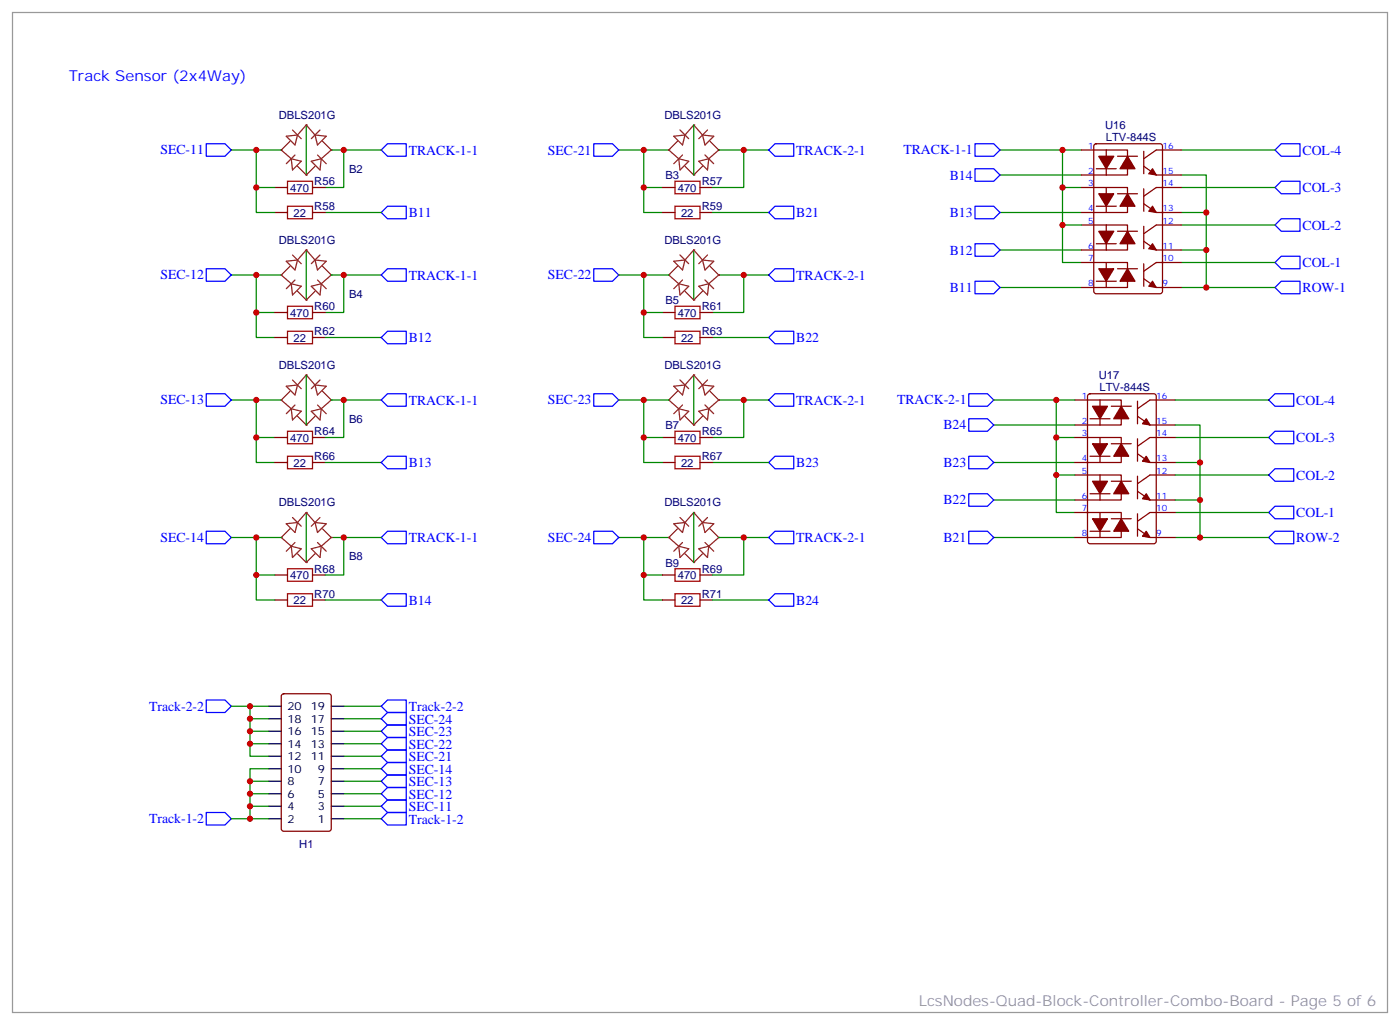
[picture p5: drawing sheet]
<svg xmlns="http://www.w3.org/2000/svg" width="395mm" height="289mm" viewBox="0 0 395 289" stroke-linecap="round" stroke-linejoin="round" font-family="sans-serif">
<path d="M3.5 3.5h388.1v282.3h-388.1z" fill="none" stroke="#999" stroke-width=".35"/>
<path d="M359.8 52.9l1.8-1.7h5.3v3.5h-5.3zM359.8 42.3l1.8-1.7h5.3v3.5h-5.3zM359.8 74.1l1.8-1.8h5.3v3.5h-5.3zM361.6 61.7h5.3v3.6h-5.3l-1.8-1.8zM361.6 79.4h5.3v3.5h-5.3l-1.8-1.8zM358.1 112.9l1.7-1.8h5.3v3.6h-5.3zM358.1 123.5l1.7-1.8h5.3v3.5h-5.3zM358.1 134.1l1.7-1.8h5.3v3.5h-5.3zM358.1 151.7l1.7-1.8h5.3v3.6h-5.3zM358.1 144.6l1.7-1.7h5.3v3.5h-5.3z" fill="none" stroke="#00f" stroke-width=".35"/>
<g fill="none" stroke="#008700" stroke-width=".35">
<path d="M174.6 42.3h14.1M282.2 60h23M282.2 49.4h23M333.4 49.4h7v31.7M333.4 60h7M333.4 52.9h26.4M333.4 42.3h26.4M86.4 70.6v14.1M97 77.6v10.6h-5.3M333.4 70.6h7M333.4 63.5h26.4M333.4 74.1h26.4"/>
<path d="M333.4 81.1h26.4M331.6 151.7h7.1"/>
</g>
<path d="M190.1 38.5l3.2-.4-.7 2.8zM191.2 39.9l-2.5 2.4 2.9 2.5M191.9 36.7l2.5 2.5M193.3 38.1l2.5-2.8 2.5 2.8M198.3 38.1l3.1 .4-2.4 2.4zM199.7 36.7l-2.5 2.5M200.4 39.9l2.4 2.4-2.8 2.5M191.6 44.8l2.8 .7-2.5 2.5zM192.6 43.7l-2.5 2.5M193.3 46.9l2.5 2.5 2.5-2.5M197.2 45.5l2.8-.7-.3 3.2zM199 43.7l2.4 2.5" fill="none" stroke="#8c2424" stroke-width=".35"/>
<g fill="#8c2424">
<circle cx="202.8" cy="42.3" r=".18"/>
<circle cx="195.8" cy="35.3" r=".18"/>
<circle cx="188.7" cy="42.3" r=".18"/>
<circle cx="195.8" cy="49.4" r=".18"/>
</g>
<g fill="none" stroke="#008700" stroke-width=".35">
<path d="M195.8 35.3v14.1M181.7 42.3v17.7h5.3M181.7 52.9h5.3M201.1 60h15.9M202.8 42.3h14.2M209.9 42.3v10.6h-8.8M282.2 42.3h17.7M299.9 52.9v21.2h5.3M305.2 42.3h-5.3v10.6h5.3M181.7 77.6v17.6h5.3M195.8 70.6v14.1M202.8 77.6h14.2"/>
<path d="M209.9 77.6v10.6h-8.8M282.2 70.6h23M299.9 63.5h5.3M181.7 88.2h5.3M201.1 95.2h15.9M282.2 81.1h23M280.5 112.9h22.9M280.5 119.9h22.9M298.1 112.9v10.6h5.3M331.6 119.9h7.1v31.8h19.4M331.6 112.9h26.5M280.5 130.5h22.9"/>
<path d="M298.1 123.5v21.1h5.3M298.1 134.1h5.3M331.6 123.5h26.5M331.6 134.1h26.5M331.6 130.5h7.1M280.5 141.1h22.9M280.5 151.7h22.9M331.6 144.6h26.5M331.6 141.1h7.1"/>
</g>
<path d="M190.5 58.2h7.1v3.5h-7.1zM190.5 51.2h7.1v3.5h-7.1zM190.5 86.4h7.1v3.6h-7.1zM190.5 93.5h7.1v3.5h-7.1z" fill="none" stroke="#a10000" stroke-width=".35"/>
<g fill="none" stroke="#870000" stroke-width=".35">
<path d="M187 60h3.5M187 52.9h3.5M197.6 60h3.5M197.6 52.9h3.5M305.2 60h7M305.2 52.9h7M305.2 42.3h7M305.2 49.4h7M308.9 40.8l.5-.2h18l.6 .4 .1 41.2-.5 .6-18.2 .1-.7-.5v-41.1zM309.4 47.6h5.6M309.4 58.2h5.6M312.2 42.3h6v7.1h-6"/>
<path d="M312.2 52.9h6v7.1h-6M312.2 42.3v7.1M312.2 52.9v7.1M315.4 44.1h5.6M315.4 54.7h5.6M322.8 57.5l3.5 2.5h7.1M322.8 42.7v6.3M322.8 53.3v6.3M322.8 46.9l3.5 2.5h7.1M333.4 52.9h-7.1l-3.5 2.5M333.4 42.3h-7.1l-3.5 2.5M305.2 74.1h7"/>
<path d="M305.2 63.5h7M305.2 70.6h7M309.4 68.8h5.6M309.4 79.4h5.6M312.2 63.5h6v7.1h-6M312.2 74.1h6v7h-6M312.2 63.5v7.1M312.2 74.1v7M315.4 65.3h5.6M315.4 75.8h5.6M322.8 63.9v6.3M322.8 74.4v6.4"/>
<path d="M322.8 78.7l3.5 2.4h7.1M322.8 68.1l3.5 2.5h7.1M333.4 74.1h-7.1l-3.5 2.5M333.4 63.5h-7.1l-3.5 2.5M187 88.2h3.5M187 95.2h3.5M197.6 88.2h3.5M197.6 95.2h3.5M305.2 81.1h7M303.4 112.9h7M303.4 119.9h7M307.2 111.3l.4-.2h18l.7 .5v41.2l-.4 .6-18.3 .1-.6-.5-.1-41.2z"/>
<path d="M307.6 118.2h5.7M310.4 112.9h6v7h-6M310.4 112.9v7M313.6 114.7h5.7M321 113.2v6.4M321 117.5l3.6 2.4h7M331.6 112.9h-7l-3.6 2.5M303.4 134.1h7M303.4 123.5h7M303.4 130.5h7M307.6 128.8h5.7M307.6 139.3h5.7"/>
<path d="M310.4 123.5h6v7h-6M310.4 134.1h6v7h-6M310.4 123.5v7M310.4 134.1v7M313.6 125.2h5.7M313.6 135.8h5.7M321 123.8v6.4M321 134.4v6.4M321 138.6l3.6 2.5h7M321 128.1l3.6 2.4h7M331.6 134.1h-7l-3.6 2.4M331.6 123.5h-7l-3.6 2.4"/>
<path d="M303.4 144.6h7M303.4 151.7h7M303.4 141.1h7M307.6 149.9h5.7M310.4 144.6h6v7.1h-6M310.4 144.6v7.1M313.6 146.4h5.7M321 145v6.3M321 149.2l3.6 2.5h7M331.6 144.6h-7l-3.6 2.5"/>
</g>
<g fill="none" stroke="#00f" stroke-width=".35">
<path d="M167.6 40.6h5.3l1.7 1.7-1.7 1.8h-5.3zM217 60l1.7-1.8h5.3v3.5h-5.3zM217 42.3l1.7-1.7h5.3v3.5h-5.3zM275.2 40.6h5.3l1.7 1.7-1.7 1.8h-5.3zM275.2 58.2h5.3l1.7 1.8-1.7 1.7h-5.3zM275.2 47.6h5.3l1.7 1.8-1.7 1.8h-5.3zM167.6 75.8h5.3l1.7 1.8-1.7 1.8h-5.3zM217 77.6l1.7-1.8h5.3v3.6h-5.3zM275.2 79.4h5.3l1.7 1.7-1.7 1.8h-5.3zM275.2 68.8h5.3l1.7 1.8-1.7 1.7h-5.3zM217 95.2l1.7-1.7h5.3v3.5h-5.3zM273.4 111.1h5.3l1.8 1.8-1.8 1.8h-5.3z"/>
<path d="M273.4 118.2h5.3l1.8 1.7-1.8 1.8h-5.3zM273.4 128.8h5.3l1.8 1.7-1.8 1.8h-5.3zM273.4 139.3h5.3l1.8 1.8-1.8 1.8h-5.3zM273.4 149.9h5.3l1.8 1.8-1.8 1.8h-5.3z"/>
</g>
<g fill="#870000" stroke="#870000" stroke-width=".35">
<path d="M318.2 44.1l2.1 3.5h-4.2z"/>
<path d="M325.3 79.4l1 1.7-2.1-.3z"/>
<path d="M325.3 68.8l1 1.8-2.1-.4z"/>
<path d="M325.3 58.2l1 1.8-2.1-.4z"/>
<path d="M325.3 47.6l1 1.8-2.1-.4z"/>
<path d="M310.1 44.1h4.2l-2.1 3.5z"/>
<path d="M310.1 54.7h4.2l-2.1 3.5z"/>
<path d="M318.2 54.7l2.1 3.5h-4.2z"/>
<path d="M310.1 65.3h4.2l-2.1 3.5z"/>
<path d="M318.2 65.3l2.1 3.5h-4.2z"/>
<path d="M310.1 75.8h4.2l-2.1 3.6z"/>
<path d="M318.2 75.8l2.1 3.6h-4.2z"/>
<path d="M316.4 114.7l2.2 3.5h-4.3z"/>
<path d="M323.5 149.9l1.1 1.8-2.2-.4z"/>
<path d="M323.5 139.3l1.1 1.8-2.2-.3z"/>
<path d="M323.5 128.8l1.1 1.7-2.2-.3z"/>
<path d="M323.5 118.2l1.1 1.7-2.2-.3z"/>
<path d="M308.3 114.7h4.3l-2.2 3.5z"/>
<path d="M308.3 125.2h4.3l-2.2 3.6z"/>
<path d="M316.4 125.2l2.2 3.6h-4.3z"/>
<path d="M308.3 135.8h4.3l-2.2 3.5z"/>
<path d="M316.4 135.8l2.2 3.5h-4.3z"/>
<path d="M308.3 146.4h4.3l-2.2 3.5z"/>
<path d="M316.4 146.4l2.2 3.5h-4.3z"/>
</g>
<path d="M190.1 73.7l3.2-.3-.7 2.8zM191.2 75.1l-2.5 2.5 2.9 2.5M191.9 72l2.5 2.4M192.6 79l-2.5 2.5M193.3 73.4l2.5-2.8 2.5 2.8M198.3 73.4l3.1 .3-2.4 2.5zM199 79l2.4 2.5M199.7 72l-2.5 2.4M200.4 75.1l2.4 2.5-2.8 2.5M191.6 80.1l2.8 .7-2.5 2.5zM193.3 82.2l2.5 2.5 2.5-2.5M197.2 80.8l2.8-.7-.3 3.2z" fill="none" stroke="#8c2424" stroke-width=".35"/>
<g fill="#8c2424">
<circle cx="202.8" cy="77.6" r=".18"/>
<circle cx="195.8" cy="70.6" r=".18"/>
<circle cx="188.7" cy="77.6" r=".18"/>
<circle cx="195.8" cy="84.7" r=".18"/>
</g>
<path d="M174.6 77.6h14.1M181.7 112.9v17.6h5.3M195.8 105.8v14.1M202.8 112.9h14.2M209.9 112.9v10.6h-8.8M181.7 123.5h5.3M201.1 130.5h15.9" fill="none" stroke="#008700" stroke-width=".35"/>
<path d="M190.5 121.7h7.1v3.5h-7.1zM190.5 128.8h7.1v3.5h-7.1z" fill="none" stroke="#a10000" stroke-width=".35"/>
<path d="M187 123.5h3.5M187 130.5h3.5M197.6 123.5h3.5M197.6 130.5h3.5" fill="none" stroke="#870000" stroke-width=".35"/>
<path d="M167.6 111.1h5.3l1.7 1.8-1.7 1.8h-5.3zM217 112.9l1.7-1.8h5.3v3.6h-5.3zM217 130.5l1.7-1.7h5.3v3.5h-5.3z" fill="none" stroke="#00f" stroke-width=".35"/>
<path d="M190.1 109l3.2-.3-.7 2.8zM191.2 110.4l-2.5 2.5 2.9 2.5M191.6 115.4l2.8 .7-2.5 2.4zM191.9 107.2l2.5 2.5M192.6 114.3l-2.5 2.5M193.3 108.7l2.5-2.9 2.5 2.9M193.3 117.5l2.5 2.4 2.5-2.4M197.2 116.1l2.8-.7-.3 3.1zM198.3 108.7l3.1 .3-2.4 2.5zM199 114.3l2.4 2.5M199.7 107.2l-2.5 2.5M200.4 110.4l2.4 2.5-2.8 2.5" fill="none" stroke="#8c2424" stroke-width=".35"/>
<g fill="#8c2424">
<circle cx="202.8" cy="112.9" r=".18"/>
<circle cx="195.8" cy="105.8" r=".18"/>
<circle cx="188.7" cy="112.9" r=".18"/>
<circle cx="195.8" cy="119.9" r=".18"/>
</g>
<path d="M174.6 112.9h14.1M174.6 151.7h14.1" fill="none" stroke="#008700" stroke-width=".35"/>
<path d="M190.1 147.8l3.2-.3-.7 2.8zM191.2 149.2l-2.5 2.5 2.9 2.5M191.6 154.2l2.8 .7-2.5 2.4zM191.9 146.1l2.5 2.4M192.6 153.1l-2.5 2.5M193.3 147.5l2.5-2.9 2.5 2.9M193.3 156.3l2.5 2.5 2.5-2.5M197.2 154.9l2.8-.7-.3 3.1zM198.3 147.5l3.1 .3-2.4 2.5zM199 153.1l2.4 2.5M199.7 146.1l-2.5 2.4M200.4 149.2l2.4 2.5-2.8 2.5" fill="none" stroke="#8c2424" stroke-width=".35"/>
<g fill="#8c2424">
<circle cx="202.8" cy="151.7" r=".18"/>
<circle cx="195.8" cy="144.6" r=".18"/>
<circle cx="188.7" cy="151.7" r=".18"/>
<circle cx="195.8" cy="158.7" r=".18"/>
</g>
<path d="M72.3 151.7v17.6h5.3M86.4 144.6v14.2M93.5 151.7h14.1M97 151.7v10.6h-5.3M181.7 151.7v17.6h5.3M195.8 144.6v14.2M202.8 151.7h14.2M209.9 151.7v10.6h-8.8M72.3 162.3h5.3M91.7 169.3h15.9M181.7 162.3h5.3M201.1 169.3h15.9" fill="none" stroke="#008700" stroke-width=".35"/>
<path d="M81.1 160.5h7.1v3.5h-7.1zM81.1 167.6h7.1v3.5h-7.1zM190.5 167.6h7.1v3.5h-7.1zM190.5 160.5h7.1v3.5h-7.1z" fill="none" stroke="#a10000" stroke-width=".35"/>
<path d="M77.6 169.3h3.5M77.6 162.3h3.5M88.2 169.3h3.5M88.2 162.3h3.5M187 169.3h3.5M187 162.3h3.5M197.6 169.3h3.5M197.6 162.3h3.5" fill="none" stroke="#870000" stroke-width=".35"/>
<path d="M58.2 149.9h5.3l1.8 1.8-1.8 1.8h-5.3zM107.6 151.7l1.8-1.8h5.3v3.6h-5.3zM167.6 149.9h5.3l1.7 1.8-1.7 1.8h-5.3zM217 151.7l1.7-1.8h5.3v3.6h-5.3zM107.6 169.3l1.8-1.7h5.3v3.5h-5.3zM217 169.3l1.7-1.7h5.3v3.5h-5.3z" fill="none" stroke="#00f" stroke-width=".35"/>
<path d="M80.8 147.8l3.2-.3-.7 2.8zM81.8 149.2l-2.4 2.5 2.8 2.5M82.2 154.2l2.8 .7-2.5 2.4zM82.5 146.1l2.5 2.4M83.3 153.1l-2.5 2.5M84 147.5l2.4-2.9 2.5 2.9M84 156.3l2.4 2.5 2.5-2.5M87.8 154.9l2.9-.7-.4 3.1zM88.9 147.5l3.2 .3-2.5 2.5zM89.6 153.1l2.5 2.5M90.3 146.1l-2.5 2.4M91 149.2l2.5 2.5-2.8 2.5" fill="none" stroke="#8c2424" stroke-width=".35"/>
<g fill="#8c2424">
<circle cx="79.4" cy="151.7" r=".18"/>
<circle cx="86.4" cy="144.6" r=".18"/>
<circle cx="93.5" cy="151.7" r=".18"/>
<circle cx="86.4" cy="158.8" r=".18"/>
</g>
<path d="M65.3 112.9h14.1M65.3 151.7h14.1" fill="none" stroke="#008700" stroke-width=".35"/>
<path d="M80.8 109l3.2-.3-.7 2.8zM81.8 110.4l-2.4 2.5 2.8 2.5M82.2 115.4l2.8 .7-2.5 2.4zM82.5 107.2l2.5 2.5M83.3 114.3l-2.5 2.5M84 108.7l2.4-2.9 2.5 2.9M84 117.5l2.4 2.4 2.5-2.4M87.8 116.1l2.9-.7-.4 3.1zM88.9 108.7l3.2 .3-2.5 2.5zM89.6 114.3l2.5 2.5M90.3 107.2l-2.5 2.5M91 110.4l2.5 2.5-2.8 2.5" fill="none" stroke="#8c2424" stroke-width=".35"/>
<g fill="#8c2424">
<circle cx="79.4" cy="112.9" r=".18"/>
<circle cx="86.4" cy="105.8" r=".18"/>
<circle cx="93.5" cy="112.9" r=".18"/>
<circle cx="86.4" cy="119.9" r=".18"/>
</g>
<path d="M65.3 77.6h14.1M72.3 112.9v17.6h5.3M86.4 105.8v14.1M93.5 112.9h14.1M97 112.9v10.6h-5.3M72.3 123.5h5.3M91.7 130.5h15.9" fill="none" stroke="#008700" stroke-width=".35"/>
<path d="M81.1 128.8h7.1v3.5h-7.1zM81.1 121.7h7.1v3.5h-7.1z" fill="none" stroke="#a10000" stroke-width=".35"/>
<path d="M77.6 130.5h3.5M77.6 123.5h3.5M88.2 130.5h3.5M88.2 123.5h3.5" fill="none" stroke="#870000" stroke-width=".35"/>
<path d="M58.2 111.1h5.3l1.8 1.8-1.8 1.8h-5.3zM107.6 112.9l1.8-1.8h5.3v3.6h-5.3zM107.6 130.5l1.8-1.7h5.3v3.5h-5.3z" fill="none" stroke="#00f" stroke-width=".35"/>
<path d="M80.8 73.7l3.2-.3-.7 2.8zM81.8 75.1l-2.4 2.5 2.8 2.5M82.5 72l2.5 2.4M83.3 79l-2.5 2.5M84 73.4l2.4-2.8 2.5 2.8M88.9 73.4l3.2 .3-2.5 2.5zM89.6 79l2.5 2.5M90.3 72l-2.5 2.4M91 75.1l2.5 2.5-2.8 2.5M82.2 80.1l2.8 .7-2.5 2.5zM84 82.2l2.4 2.5 2.5-2.5M87.8 80.8l2.9-.7-.4 3.2z" fill="none" stroke="#8c2424" stroke-width=".35"/>
<g fill="#8c2424">
<circle cx="79.4" cy="77.6" r=".18"/>
<circle cx="86.4" cy="70.6" r=".18"/>
<circle cx="93.5" cy="77.6" r=".18"/>
<circle cx="86.4" cy="84.7" r=".18"/>
</g>
<path d="M86.4 35.3v14.1M72.3 42.3v17.7h5.3M72.3 52.9h5.3M91.7 60h15.9M93.5 42.3h14.1M97 42.3v10.6h-5.3M72.3 77.6v17.6h5.3M93.5 77.6h14.1M72.3 88.2h5.3M91.7 95.2h15.9" fill="none" stroke="#008700" stroke-width=".35"/>
<path d="M81.1 51.2h7.1v3.5h-7.1zM81.1 58.2h7.1v3.5h-7.1zM81.1 93.5h7.1v3.5h-7.1zM81.1 86.4h7.1v3.6h-7.1z" fill="none" stroke="#a10000" stroke-width=".35"/>
<path d="M77.6 52.9h3.5M77.6 60h3.5M88.2 52.9h3.5M88.2 60h3.5M77.6 95.2h3.5M77.6 88.2h3.5M88.2 95.2h3.5M88.2 88.2h3.5" fill="none" stroke="#870000" stroke-width=".35"/>
<path d="M58.2 40.6h5.3l1.8 1.7-1.8 1.8h-5.3zM107.6 42.3l1.8-1.7h5.3v3.5h-5.3zM107.6 60l1.8-1.8h5.3v3.5h-5.3zM58.2 75.8h5.3l1.8 1.8-1.8 1.8h-5.3zM107.6 77.6l1.8-1.8h5.3v3.6h-5.3zM107.6 95.2l1.8-1.7h5.3v3.5h-5.3z" fill="none" stroke="#00f" stroke-width=".35"/>
<path d="M80.8 38.5l3.2-.4-.7 2.8zM81.8 39.9l-2.4 2.4 2.8 2.5M82.5 36.7l2.5 2.5M84 38.1l2.4-2.8 2.5 2.8M88.9 38.1l3.2 .4-2.5 2.4zM90.3 36.7l-2.5 2.5M91 39.9l2.5 2.4-2.8 2.5M82.2 44.8l2.8 .7-2.5 2.5zM83.3 43.7l-2.5 2.5M84 46.9l2.4 2.5 2.5-2.5M87.8 45.5l2.9-.7-.4 3.2zM89.6 43.7l2.5 2.5" fill="none" stroke="#8c2424" stroke-width=".35"/>
<g fill="#8c2424">
<circle cx="79.4" cy="42.3" r=".18"/>
<circle cx="86.4" cy="35.3" r=".18"/>
<circle cx="93.5" cy="42.3" r=".18"/>
<circle cx="86.4" cy="49.4" r=".18"/>
</g>
<g fill="none" stroke="#008700" stroke-width=".35">
<path d="M65.3 42.3h14.1M65.3 199.3h5.3M75.8 199.3h-5.2v3.5M97 199.3h10.6M70.6 209.9h5.2M70.6 206.4h5.2M75.8 202.8h-5.2v10.6h5.2M75.8 217h-5.2v10.5h5.2M97 217h10.6M97 213.4h10.6M97 209.9h10.6M97 206.4h10.6"/>
<path d="M97 202.8h10.6M65.3 231.1h10.5M70.6 224h5.2M70.6 220.5h5.2M70.6 227.5v3.6M97 224h10.6M97 220.5h10.6M97 227.5h10.6M97 231.1h10.6"/>
</g>
<path d="M58.2 197.6h5.3l1.8 1.7-1.8 1.8h-5.3zM109.4 197.6h5.3v3.5h-5.3l-1.8-1.8zM109.4 218.7h5.3v3.5h-5.3l-1.8-1.7zM109.4 215.2h5.3v3.5h-5.3l-1.8-1.7zM109.4 211.7h5.3v3.5h-5.3l-1.8-1.8zM109.4 208.1h5.3v3.6h-5.3l-1.8-1.8zM109.4 204.6h5.3v3.5h-5.3l-1.8-1.7zM109.4 201.1h5.3v3.5h-5.3l-1.8-1.8zM58.2 229.3h5.3l1.8 1.8-1.8 1.7h-5.3zM109.4 222.2h5.3v3.6h-5.3l-1.8-1.8zM109.4 225.8h5.3v3.5h-5.3l-1.8-1.8zM109.4 229.3h5.3v3.5h-5.3l-1.8-1.7z" fill="none" stroke="#00f" stroke-width=".35"/>
<path d="M79.6 196l.5-.2h12.7l.6 .4 .1 37.7-.5 .6-12.9 .1-.7-.5v-37.6z" fill="none" stroke="#870000" stroke-width=".35"/>
<g fill="none" stroke="#000" stroke-width=".35">
<path d="M75.8 199.3h3.6M93.5 199.3h3.5M75.8 217h3.6M75.8 213.4h3.6M75.8 209.9h3.6M75.8 206.4h3.6M75.8 202.8h3.6M93.5 217h3.5M93.5 213.4h3.5M93.5 209.9h3.5M93.5 206.4h3.5M93.5 202.8h3.5"/>
<path d="M75.8 231.1h3.6M75.8 227.5h3.6M75.8 224h3.6M75.8 220.5h3.6M93.5 231.1h3.5M93.5 227.5h3.5M93.5 224h3.5M93.5 220.5h3.5"/>
</g>
<g fill="#c00">
<circle cx="338.7" cy="151.7" r=".88"/>
<circle cx="338.7" cy="130.5" r=".88"/>
<circle cx="338.7" cy="141.1" r=".88"/>
<circle cx="340.4" cy="60" r=".88"/>
<circle cx="340.4" cy="70.6" r=".88"/>
<circle cx="340.4" cy="81.1" r=".88"/>
<circle cx="97" cy="151.7" r=".88"/>
<circle cx="97" cy="112.9" r=".88"/>
<circle cx="97" cy="77.6" r=".88"/>
<circle cx="97" cy="42.3" r=".88"/>
<circle cx="299.9" cy="42.3" r=".88"/>
<circle cx="298.1" cy="112.9" r=".88"/>
<circle cx="299.9" cy="52.9" r=".88"/>
<circle cx="298.1" cy="123.5" r=".88"/>
<circle cx="299.9" cy="63.5" r=".88"/>
<circle cx="298.1" cy="134.1" r=".88"/>
<circle cx="181.7" cy="42.3" r=".88"/>
<circle cx="181.7" cy="52.9" r=".88"/>
<circle cx="209.9" cy="42.3" r=".88"/>
<circle cx="209.9" cy="77.6" r=".88"/>
<circle cx="181.7" cy="88.2" r=".88"/>
<circle cx="181.7" cy="77.6" r=".88"/>
<circle cx="209.9" cy="112.9" r=".88"/>
<circle cx="181.7" cy="123.5" r=".88"/>
<circle cx="181.7" cy="112.9" r=".88"/>
<circle cx="181.7" cy="151.7" r=".88"/>
<circle cx="181.7" cy="162.3" r=".88"/>
<circle cx="209.9" cy="151.7" r=".88"/>
<circle cx="72.3" cy="162.3" r=".88"/>
<circle cx="72.3" cy="151.7" r=".88"/>
<circle cx="72.3" cy="112.9" r=".88"/>
<circle cx="72.3" cy="123.5" r=".88"/>
<circle cx="72.3" cy="77.6" r=".88"/>
<circle cx="72.3" cy="88.2" r=".88"/>
<circle cx="72.3" cy="52.9" r=".88"/>
<circle cx="72.3" cy="42.3" r=".88"/>
<circle cx="70.6" cy="206.4" r=".88"/>
<circle cx="70.6" cy="209.9" r=".88"/>
<circle cx="70.6" cy="202.8" r=".88"/>
<circle cx="70.6" cy="199.3" r=".88"/>
<circle cx="70.6" cy="220.5" r=".88"/>
<circle cx="70.6" cy="224" r=".88"/>
<circle cx="70.6" cy="227.5" r=".88"/>
<circle cx="70.6" cy="231.1" r=".88"/>
</g>
<text font-size="4.2" fill="#00f" x="19.4" y="22.9">Track Sensor (2x4Way)</text>
<text font-size="4.2" fill="#999" x="259.3" y="284">LcsNodes-Quad-Block-Controller-Combo-Board - Page 5 of 6</text>
<g font-size="3.9" fill="#00f">
<text x="45.3" y="43.6">SEC-11</text>
<text x="115.4" y="43.7">TRACK-1-1</text>
<text x="154.6" y="43.6">SEC-21</text>
<text x="224.7" y="43.7">TRACK-2-1</text>
<text x="254.9" y="43.6">TRACK-1-1</text>
<text x="367.6" y="43.6">COL-4</text>
<text x="268" y="50.7">B14</text>
<text x="367.6" y="54.2">COL-3</text>
<text x="115.4" y="61.3">B11</text>
<text x="224.7" y="61.2">B21</text>
<text x="268" y="61.3">B13</text>
<text x="367.6" y="64.8">COL-2</text>
<text x="268" y="71.8">B12</text>
<text x="367.6" y="75.4">COL-1</text>
<text x="45.3" y="78.9">SEC-12</text>
<text x="115.4" y="79">TRACK-1-1</text>
<text x="154.6" y="78.9">SEC-22</text>
<text x="224.7" y="79">TRACK-2-1</text>
<text x="268" y="82.4">B11</text>
<text x="367.6" y="82.5">ROW-1</text>
<text x="115.4" y="96.6">B12</text>
<text x="224.7" y="96.6">B22</text>
<text x="45.3" y="114.2">SEC-13</text>
<text x="115.4" y="114.3">TRACK-1-1</text>
<text x="154.6" y="114.2">SEC-23</text>
<text x="224.7" y="114.3">TRACK-2-1</text>
<text x="253.2" y="114.1">TRACK-2-1</text>
<text x="365.8" y="114.2">COL-4</text>
<text x="266.3" y="121.2">B24</text>
<text x="365.8" y="124.8">COL-3</text>
<text x="115.4" y="131.8">B13</text>
<text x="224.7" y="131.8">B23</text>
<text x="266.3" y="131.8">B23</text>
<text x="365.8" y="135.4">COL-2</text>
<text x="266.3" y="142.4">B22</text>
<text x="365.8" y="146">COL-1</text>
<text x="45.3" y="153">SEC-14</text>
<text x="115.4" y="153.1">TRACK-1-1</text>
<text x="154.6" y="153">SEC-24</text>
<text x="224.7" y="153.1">TRACK-2-1</text>
<text x="266.3" y="152.9">B21</text>
<text x="365.8" y="153">ROW-2</text>
<text x="115.4" y="170.7">B14</text>
<text x="224.7" y="170.7">B24</text>
<text x="42.1" y="200.6">Track-2-2</text>
<text x="115.4" y="200.7">Track-2-2</text>
<text x="115.4" y="207.8">SEC-23</text>
<text x="115.4" y="204.2">SEC-24</text>
<text x="115.4" y="214.8">SEC-21</text>
<text x="115.4" y="211.3">SEC-22</text>
<text x="115.4" y="221.9">SEC-13</text>
<text x="115.4" y="218.4">SEC-14</text>
<text x="115.4" y="225.4">SEC-12</text>
<text x="42.1" y="232.3">Track-1-2</text>
<text x="115.4" y="228.9">SEC-11</text>
<text x="115.4" y="232.5">Track-1-2</text>
</g>
<g font-size="3.2" fill="#000080">
<text x="78.7" y="33.5">DBLS201G</text>
<text x="187.5" y="33.5">DBLS201G</text>
<text x="311.9" y="36.4">U16</text>
<text x="312.1" y="39.9">LTV-844S</text>
<text x="88.7" y="52.3">R56</text>
<text x="98.5" y="48.7">B2</text>
<text x="187.8" y="50.5">B3</text>
<text x="198.1" y="52.3">R57</text>
<text x="81.9" y="54.1">470</text>
<text x="88.7" y="59.4">R58</text>
<text x="191.3" y="54.1">470</text>
<text x="198.1" y="59.4">R59</text>
<text x="82.8" y="61.1">22</text>
<text x="192.2" y="61.1">22</text>
<text x="78.7" y="68.8">DBLS201G</text>
<text x="187.5" y="68.8">DBLS201G</text>
<text x="81.9" y="89.3">470</text>
<text x="88.7" y="87.6">R60</text>
<text x="98.5" y="84">B4</text>
<text x="187.8" y="85.8">B5</text>
<text x="191.3" y="89.3">470</text>
<text x="198.1" y="87.6">R61</text>
<text x="88.7" y="94.6">R62</text>
<text x="198.1" y="94.6">R63</text>
<text x="82.8" y="96.4">22</text>
<text x="192.2" y="96.4">22</text>
<text x="78.7" y="104.1">DBLS201G</text>
<text x="187.5" y="104.1">DBLS201G</text>
<text x="310.1" y="106.9">U17</text>
<text x="310.3" y="110.4">LTV-844S</text>
<text x="98.5" y="119.3">B6</text>
<text x="81.9" y="124.6">470</text>
<text x="88.7" y="122.9">R64</text>
<text x="187.8" y="121.1">B7</text>
<text x="191.3" y="124.6">470</text>
<text x="198.1" y="122.9">R65</text>
<text x="82.8" y="131.7">22</text>
<text x="88.7" y="129.9">R66</text>
<text x="192.2" y="131.7">22</text>
<text x="198.1" y="129.9">R67</text>
<text x="78.7" y="142.9">DBLS201G</text>
<text x="187.5" y="142.9">DBLS201G</text>
<text x="88.7" y="161.7">R68</text>
<text x="98.5" y="158.1">B8</text>
<text x="187.8" y="159.9">B9</text>
<text x="198.1" y="161.7">R69</text>
<text x="81.9" y="163.4">470</text>
<text x="191.3" y="163.4">470</text>
<text x="82.8" y="170.5">22</text>
<text x="88.7" y="168.7">R70</text>
<text x="192.2" y="170.5">22</text>
<text x="198.1" y="168.7">R71</text>
<text x="84.5" y="239.4">H1</text>
</g>
<g font-size="3.2">
<text x="81.1" y="203.9">18</text>
<text x="81.1" y="200.4">20</text>
<text x="87.7" y="203.9">17</text>
<text x="87.7" y="200.4">19</text>
<text x="81.1" y="207.4">16</text>
<text x="87.7" y="207.4">15</text>
<text x="81.1" y="214.5">12</text>
<text x="81.1" y="211">14</text>
<text x="87.7" y="214.5">11</text>
<text x="87.7" y="211">13</text>
<text x="81.1" y="221.5">8</text>
<text x="81.1" y="218">10</text>
<text x="89.7" y="221.5">7</text>
<text x="89.7" y="218">9</text>
<text x="81.1" y="225.1">6</text>
<text x="89.7" y="225.1">5</text>
<text x="81.1" y="232.1">2</text>
<text x="81.1" y="228.6">4</text>
<text x="89.7" y="232.1">1</text>
<text x="89.7" y="228.6">3</text>
</g>
<g font-size="2.5" fill="#00f">
<text x="307.1" y="42">1</text>
<text x="328.1" y="42">16</text>
<text x="307.1" y="52.6">3</text>
<text x="307.1" y="49">2</text>
<text x="328.1" y="52.6">14</text>
<text x="328.1" y="49">15</text>
<text x="307.1" y="59.6">4</text>
<text x="328.1" y="59.6">13</text>
<text x="307.1" y="63.1">5</text>
<text x="328.1" y="63.1">12</text>
<text x="307.1" y="70.2">6</text>
<text x="328.1" y="70.2">11</text>
<text x="307.1" y="73.7">7</text>
<text x="328.1" y="73.7">10</text>
<text x="307.1" y="80.8">8</text>
<text x="328.1" y="80.8">9</text>
<text x="305.3" y="112.5">1</text>
<text x="326.3" y="112.5">16</text>
<text x="305.3" y="119.6">2</text>
<text x="326.3" y="119.6">15</text>
<text x="305.3" y="123.1">3</text>
<text x="326.3" y="123.1">14</text>
<text x="305.3" y="130.2">4</text>
<text x="326.3" y="130.2">13</text>
<text x="305.3" y="133.7">5</text>
<text x="326.3" y="133.7">12</text>
<text x="305.3" y="140.8">6</text>
<text x="326.3" y="140.8">11</text>
<text x="305.3" y="144.3">7</text>
<text x="326.3" y="144.3">10</text>
<text x="305.3" y="151.3">8</text>
<text x="326.3" y="151.3">9</text>
</g>
</svg>
